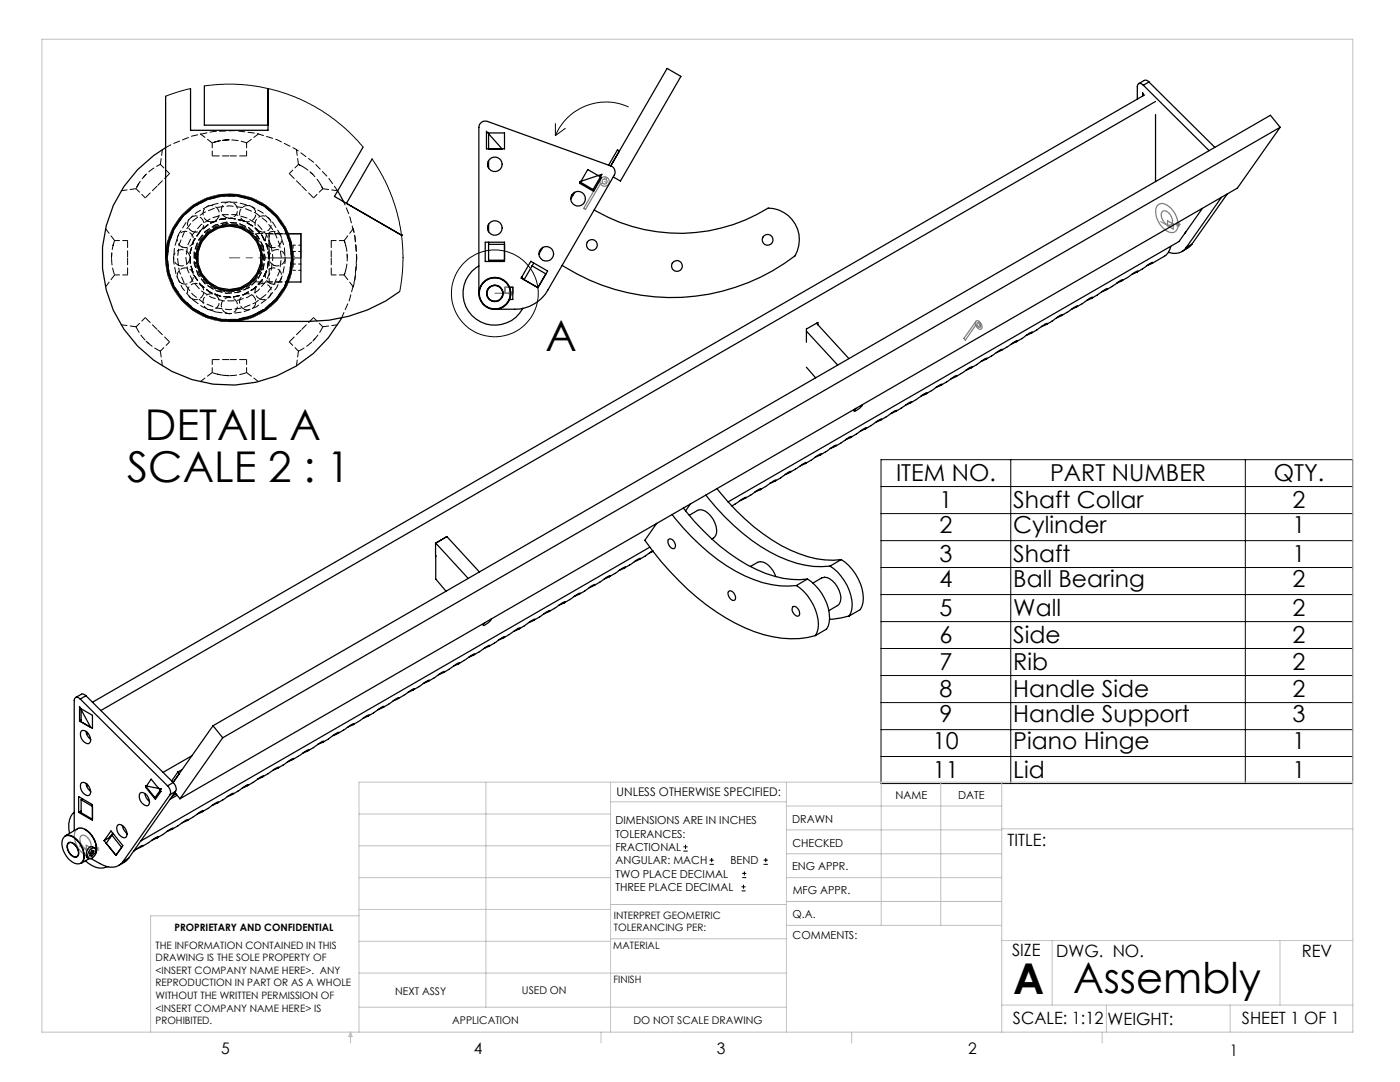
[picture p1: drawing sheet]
<svg xmlns="http://www.w3.org/2000/svg" width="279mm" height="216mm" viewBox="0 0 279 216" stroke-linecap="round" stroke-linejoin="round" font-family="sans-serif">
<g fill="none" stroke="#000" stroke-width=".2">
<path d="M38 17.7l-2.1 .5-2.8 1M40.8 17.1l3.9-.3 5.4 .2 4.2 .9 4.4 1.4 4 1.9 3.2 2 3.6 3 3 3.2M74.3 31.7l1.5 2.5 1.7 3.3 1.3 3.6 .9 3.3 .5 3.2 .2 3.2-.1 3.4-.5 4M110.8 24.7v2.4M112.8 25.6l-2 1.5M125.4 21.3a10.9 10.9 0 0 0-14.6 5.8M175.8 91.7h94.1v64.7h-94.1zM175.8 97.1h94.1M201.7 91.7v64.7M248.5 91.7v64.7M175.8 102.5h94.1M175.8 107.9h94.1"/>
<path d="M175.8 113.2h94.1M175.8 118.6h94.1M175.8 124h94.1M175.8 129.4h94.1M175.8 134.8h94.1M175.8 140.2h94.1M175.8 145.6h94.1M175.8 151h94.1M136.4 169.8h.8M136.4 169h.8M136.8 168.6v.8M141.6 172.5h.9"/>
<path d="M141.6 171.6h.9M142 171.2v.8M148 177.8h.8M148 177h.8M148.1 175.1h.8M148.1 174.3h.8M148.4 176.5v.8M148.6 173.9v.8M152.4 172.5h.8M152.4 171.6h.8M152.8 171.2v.8"/>
<circle cx="98.8" cy="58.5" r="8.7"/>
</g>
<g fill="none" stroke="#808080" stroke-width=".2">
<path d="M58 51.4h.9M58.1 51.1l.7 .7M58.5 50.9v1.1M58.8 51.1l-.7 .7M101.4 58.5h1M101.6 58.2l.7 .7M101.9 58v1.1M102.3 58.2l-.7 .7M234.6 44.8h1M234.8 44.4l.7 .8M235.1 44.3v1M235.5 44.4l-.7 .8"/>
<path d="M18.8 169.4h1M18.9 169.1l.8 .7M19.3 168.9v1M19.7 169.1l-.8 .7"/>
</g>
<g fill="none" stroke="#808080" stroke-width=".25">
<path d="M119.8 35.8l-3.3 5.8 .3 .2 3-5.1M53.7 46.6h6.3v4.8h-6.3zM100.8 57.3h1.5v1.2h-1.5zM231 41a1.81 1.81 0 0 1 2.6 .5 4.4 4.4 0 0 1 1.3 4.3 1.49 1.49 0 0 1-2.5 0 4.3 4.3 0 0 1-1.5-4.6zM231.9 42.3a1.22 1.22 0 0 1 1.8 .8l.2 .5a.8 .8 0 0 1 0 1 .8 .8 0 0 1-1 .2 2.25 2.25 0 0 1-1-2.5zM233 44.1l1.1 .6v1l-1.1-.7zM194.8 64.1l-2.4 3.4 .3 .4 2-3M194.8 64.1a1.1 1.1 0 0 1 1.2 1.4 .75 .75 0 0 1-.9 .1 .75 .75 0 0 1-.4-.8v-.4zM195 64.5a.48 .48 0 0 1 .6 .2 .48 .48 0 0 1-.1 .6l-.4-.3zM15.2 165.5a1.87 1.87 0 0 1 2.6 .6 4 4 0 0 1 1.1 4.5 1.7 1.7 0 0 1-2.5-.4 4.3 4.3 0 0 1-1.3-4.4zM16.1 166.9a1.06 1.06 0 0 1 1.7 .6l.3 .8a.81 .81 0 0 1-.3 1.2 .81 .81 0 0 1-1.1-.4l-.6-1-.2-.5zM17.2 168.7l1.1 .6v1l-1.1-.7z"/>
<circle cx="120.7" cy="36.2" r=".5"/>
<circle cx="120.7" cy="36.2" r=".94"/>
<circle cx="45.8" cy="51.5" r="6.3"/>
<circle cx="45.8" cy="51.5" r="12.7"/>
<circle cx="98.7" cy="58.5" r="3.2"/>
<circle cx="98.7" cy="58.5" r="1.58"/>
</g>
<path d="M53.7 51.4h-7.9" fill="none" stroke="#808080" stroke-width=".2" stroke-dasharray="15.2 1.3 1.3 1.3" stroke-dashoffset="13.2"/>
<g fill="none" stroke="#c0c0c0" stroke-width=".2">
<path d="M8.4 7.8h261.6v198.2h-261.6zM97 156.1v44.9M121.8 156.1v49.9M121.8 160h35.2M157 156.1v49.9M175.9 156.1v28.5M187.7 156.1v28.5M199.9 156.1v49.9M270 156.1h-198.4v49.9M71.6 175.1h50.2M71.6 168.8h50.2M71.6 162.4h50.2"/>
<path d="M157 170.4h42.9M157 165.6h42.9M157 160.8h42.9M157 175.1h42.9M157 179.9h42.9M199.9 165.4h70.1M71.6 194.2h85.4M71.6 187.8h50.2M71.6 181.5h50.2M71.6 182.7h-41.5v23.3M121.8 187.3h35.2M121.8 180.5h35.2"/>
<path d="M157 184.6h42.9M199.9 187.7h70.1M210 187.7v12.9M255.4 187.7v12.9M70 206v2.1M70 206l.3 .8h-.7zM71.6 201h85.4M119.9 206v2.1M170 206v2.1M199.9 200.6h70.1M220 206v2.1M220.8 200.6v5.4"/>
<path d="M245.5 200.6v5.4"/>
</g>
<path d="M120.3 36.5l-.4 .2M120.7 36.2l.4 .3M120.7 35.7l.1-.4M120.9 35.8l.2-.4M100.8 58.5h-2M233 45l-1.4-.8M195.1 64.9l-.3 .1M195.3 64.8l.3 .4M195.4 64.4v-.3M195.5 64.6l.2-.2M17.2 169.6l-1.4-.8" fill="none" stroke="#808080" stroke-width=".2" stroke-dasharray="15.2 1.3 1.3 1.3"/>
<g fill="none" stroke="#000" stroke-width=".25">
<path d="M33.1 19.2v32.2M38 17.7v8.3h15.5v-8.3M40.8 17.1v7.9h12.7M228.2 17a.62 .62 0 0 0-.7-.4 .62 .62 0 0 0-.5 .7v2.5M228.2 17l13.1 13.1M228.3 19l-.3-.5v.7M228.4 19l-209.9 121.1M229.3 16.4l-.6-.4-1.4 .7M229.3 16.4l-1.1 .6M229.3 16.4l13.1 13M33.1 29.5a25.4 25.4 0 0 0-5 40.2 25.4 25.4 0 0 0 40.1-6.2M67.4 38.1l1.2 2.2"/>
<path d="M72.5 29.4l-5.8 9.8 13.4 7.7M74.3 31.7l-5.2 8.9M97.3 33.2h.2M97.5 29.7v-3.2h3.2v3.2h-3.6v-3.5l3.1 3.5M97.5 32v1.5M114.2 38.8l.2 .1M114.7 38.4l-.8 1.3M115.7 36.3l4.4-1.5-1.7 3zM117.3 33.8l2.8 1.6-1.6 2.8-2.8-1.6zM121.5 32.9l1.7-3 .4 .2-1.7 3 11.2-19.4 2.8 1.5-12.1 20.9-1.4-.8M230.6 20.2l-210.5 121.6M230.6 22.9v13.3"/>
<path d="M243.8 39.4l-7.1 10M244.9 38.7l-7.1 10.1M255.5 25.4l-211.1 121.8M255.5 25.4l-8.6 12.1-211 121.9M255.5 25.4l-2-2.4-211 121.8M57.5 46.6h2.5v9.7h-2.5M79.8 58.2a29.8 29.8 0 0 1-18.1 5.9h-15.9M80.1 46.9h.1M95.6 58.5v-33.1a1.28 1.28 0 0 1 1.7-1.2l24.6 8.9a1.3 1.3 0 0 1 .7 1.9l-13.3 22.9a7.6 7.6 0 0 1-6.6 3.8h-4M95.6 53.1a6.3 6.3 0 0 0-1.3 10 6.3 6.3 0 0 0 10.1-1.6M96.8 48.3h3.9v3.9h-3.9zM97.5 48.8h3.2"/>
<path d="M97.5 48.3v3.6h3.2M97.5 44.7v1.5M101.7 57.3h.6v2.5h-.6M104.1 55.2l.4 .5M105.9 52.1l3.4 2-1.9 3.3-3.4-1.9zM106.2 53.1l2.7 1.5-1.5 2.8M106.2 53.1l-1.6 2.7 2.8 1.6M106.5 52.5l-.3 .6M108.3 49.4l-.7 1.3M118.6 41.9a33.7 33.7 0 0 0 34.7-.4 6.3 6.3 0 0 1 5.4 9.5 40.5 40.5 0 0 1-46.5 2M217.9 59.5l-1 .5M217.9 59.5l.2-.2-.5 .2-2.8 1.7"/>
<path d="M220.9 57.8l-1 .4M220.9 57.8l.2-.2-.5 .1-2.7 1.8M223.9 56l-1 .5M223.9 56l.2-.1a1.54 1.54 0 0 0-1.4 .7l-1.8 1.2M226.9 54.3l-1 .5M226.9 54.3l.2-.1a1.4 1.4 0 0 0-1.1 .5l-2.1 1.3M229.9 52.6l-1 .4M229.9 52.6l.2-.2-.5 .1-2.7 1.8M233.6 49.2a2.76 2.76 0 0 1-1.2 1.9l-2.5 1.5M236.7 46.2l-1.4 2-90 52M236.7 49.4a2.87 2.87 0 0 1-3.5 .9M237.8 48.8l-.3 .4-1.6 1"/>
<path d="M237.8 48.8l-1.1 .6M240 41.6l-3.6 5M160.9 73.3l1.9 2.1M160.9 66.1l6.3 6.7M162.9 64.5l6.5 7M163.2 64.8v-.5l-2.3 1.4v2.6M184.8 78.6l-1 .5M184.8 78.6l.2-.1a1.4 1.4 0 0 0-1.2 .5l-2 1.4M187.8 76.9l-1 .4M187.8 76.9l.2-.2a1.4 1.4 0 0 0-1.2 .6l-2 1.3M190.8 75.1l-1 .5M190.8 75.1l.2-.2-.5 .2-2.7 1.8"/>
<path d="M193.8 73.4l-1 .5M193.8 73.4l.2-.2-.5 .2-2.7 1.7M196.8 71.6l-1 .5M196.8 71.6l.2-.1a1.14 1.14 0 0 0-1.1 .6l-2.1 1.3M199.8 69.9l-1 .5M199.8 69.9l.2-.1a1.32 1.32 0 0 0-1.1 .5l-2.1 1.3M202.8 68.2l-1 .5M202.8 68.2l.2-.1a1.59 1.59 0 0 0-1.3 .7l-1.9 1.1M205.8 66.5l-1 .4M205.8 66.5l.2-.2-.5 .1-2.7 1.8M208.8 64.7l-1 .5M208.8 64.7l.2-.2-.5 .2-2.7 1.8"/>
<path d="M211.8 63l-.9 .4M211.8 63l.3-.2a1.32 1.32 0 0 0-1.2 .6l-2.1 1.3M214.8 61.2l-.9 .5M214.8 61.2l.3-.1a1.4 1.4 0 0 0-1.2 .6l-2.1 1.3M140.9 98.8a39.8 39.8 0 0 0 16.3 13 17.9 17.9 0 0 0 8.5 1.2M143.1 97.5a43 43 0 0 0 14.6 12.2 18 18 0 0 0 10.2 2M148.7 99.4l-1 .5M148.7 99.4l.2-.1a1.4 1.4 0 0 0-1.2 .6l-1.7 1.1M151.7 97.7l-1 .5M151.7 97.7l.2-.2-.5 .2-2.7 1.7M154.7 96l-1 .4M154.7 96l.2-.2-.5 .2-2.7 1.7"/>
<path d="M157.7 94.2l-1 .5M157.7 94.2l.2-.1a1.32 1.32 0 0 0-1.1 .6l-2.1 1.3M160.7 92.5l-1 .5M160.7 92.5l.2-.1a1.4 1.4 0 0 0-1.1 .5l-2.1 1.3M163.7 90.8l-1 .4M163.7 90.8l.2-.2-3.2 1.9M166.7 89l-1 .5M166.7 89l.2-.2-.5 .2-2.7 1.8M169.7 87.3l-1 .5M169.7 87.3l.2-.2-.5 .2-2.7 1.7M172.1 80.8a2.95 2.95 0 0 1-1.6 1.3v-.3l.3-.3M172.8 85.5l-1.1 .5"/>
<path d="M172.8 85.5l.1-.1a1.4 1.4 0 0 0-1.1 .6l-2.1 1.3M175.8 83.8l-1.1 .5M175.8 83.8l.1-.1a1.4 1.4 0 0 0-1.1 .5l-2 1.3M178.8 82.1l-1 .4M178.8 82.1l.2-.2-.6 .2-2.6 1.7M181.8 80.4l-1 .4M181.8 80.4l.2-.2-.5 .1-2.7 1.8M86.9 110.8l.1 4.7 2 2.5M89.2 107.1l-2.2 1.3 6.4 7M89.2 107.1l6.5 7M89.2 107.1l-2.3 1.3 .1 2.6M115.6 118.6l-1 .4"/>
<path d="M115.6 118.6l.2-.2-.5 .1-2.7 1.8M118.6 116.8l-1 .5M118.6 116.8l.2-.1a1.4 1.4 0 0 0-1.1 .5l-2.1 1.4M121.6 115.1l-1 .4M121.6 115.1l.2-.2a1.4 1.4 0 0 0-1.2 .6l-2 1.3M124.6 113.3l-1 .5M124.6 113.3l.2-.2-3.2 2M127.6 111.6l-1 .5M127.6 111.6l.2-.2-.5 .2-2.7 1.7M129.7 109.2l-101.6 58.6M130.3 109.9l-2.7 1.7M130.4 110l-.8 .3"/>
<path d="M131.1 104.4l-2.4 3.4a51.4 51.4 0 0 0 20 17.5 20.5 20.5 0 0 0 14 1.5M133.4 107.7a1.03 1.03 0 0 1 1.4 1v.3l-.3 .5a1.35 1.35 0 0 1-1.1-1.8zM134.1 102.7a39.8 39.8 0 0 0 16.4 13 18.1 18.1 0 0 0 8.4 1.1M136.4 101.4a39.8 39.8 0 0 0 16.4 13 17.3 17.3 0 0 0 8.3 1.1M137.5 102.8l1.7-1a2.3 2.3 0 0 1 2.7 1.2 4 4 0 0 1 .9 3.8l-.2 .4-.5 .4M137.8 100.5l-1 1.5M145.4 118a1.03 1.03 0 0 1 1.4 1.1l-.1 .6-.2 .1a1.34 1.34 0 0 1-1.1-1.8zM149.8 113l1.4-.8a2.22 2.22 0 0 1 2.6 1.1l.5 .6 .5 1.2M158.9 116.8a9.6 9.6 0 0 1 4.4 8.6l-.6 1.4M161.1 115.5a9.6 9.6 0 0 1 4.4 8.6l-.2 .8-.3 .6-2.3 1.3M161.1 115.5l-2.2 1.3M162.2 116.3l1.8-1a2.25 2.25 0 0 1 2.7 1.1 4.2 4.2 0 0 1 .9 3.8l-.2 .4-2 1.2"/>
<path d="M165.7 113a9.6 9.6 0 0 1 4.3 8.6l-.5 1.3M167.9 111.7a9.6 9.6 0 0 1 4.3 8.6l-.5 1.3-2.2 1.3M167.9 111.7l-2.2 1.3M16 139.5a.62 .62 0 0 0-.7-.4 .62 .62 0 0 0-.5 .7v25.9M16 139.5l17.4 17.3M17.1 138.8l-.8-.3-1.2 .7M17.1 138.8l-1.1 .7M17.1 138.8l17.5 17.3M79.5 139.4l-1 .4M79.5 139.4l.2-.2a1.4 1.4 0 0 0-1.2 .6l-2 1.3M82.5 137.7l-1 .4M82.5 137.7l.2-.2a1.59 1.59 0 0 0-1.3 .7l-1.9 1.2"/>
<path d="M85.5 135.9l-1 .5M85.5 135.9l.2-.2-3.2 2M88.5 134.2l-1 .5M88.5 134.2l.2-.2-.5 .2-2.7 1.7M91.5 132.5l-1 .4M91.5 132.5l.2-.2a1.11 1.11 0 0 0-1.1 .6l-2.1 1.3M94.5 130.7l-1 .5M94.5 130.7l.2-.1a1.4 1.4 0 0 0-1.1 .5l-2.1 1.4M97.5 129l-1 .4M97.5 129l.2-.2a1.4 1.4 0 0 0-1.1 .6l-2.1 1.3M98.1 123.5a2.63 2.63 0 0 1-1.7 1.3l.4-.6M100.5 127.2l-1 .5"/>
<path d="M100.5 127.2l.2-.2-.5 .2-2.7 1.8M103.5 125.5l-.9 .5M103.5 125.5l.3-.2-.6 .2-2.7 1.7M106.5 123.8l-.9 .4M106.5 123.8l.3-.2a1.4 1.4 0 0 0-1.2 .6l-2.1 1.3M109.6 122l-1.1 .5M109.6 122l.1-.1a1.4 1.4 0 0 0-1.1 .5l-2.1 1.4M112.6 120.3l-1.1 .5M112.6 120.3l.1-.2-.4 .2-2.7 1.7M158.2 121.1l.2-.1a1.23 1.23 0 0 1 .9 1.9 1.35 1.35 0 0 1-1.1-1.8zM169.5 122.9l-1.6 .4-2.3 .3M15.7 159l2.8 1.5v3.2l-2.8-1.6z"/>
<path d="M15.9 141l2.2 4.1-2.2-1.2zM16.2 141.4l2.3 1.3v2.6l-2.3-1.3zM16.2 143.7l-.3 .2M16.2 159.6v2.6l2.3 1.3M16.2 159.6l2.3 1.3M16.3 145.8a1.47 1.47 0 0 1 1.7 1.4 .86 .86 0 0 1-.4 1.2 1.83 1.83 0 0 1-1.3-2.6zM16.3 156.2a1.47 1.47 0 0 1 1.7 1.4 .81 .81 0 0 1-.4 1.2 1.78 1.78 0 0 1-1.3-2.6zM16.5 159.4l-.3 .2M17.2 145.9a2.24 2.24 0 0 0 .9 1.7M17.2 156.3a2.11 2.11 0 0 0 .9 1.6M17.3 146.1v.4M17.3 156.4v.5"/>
<path d="M28 158.2a1.63 1.63 0 0 1 1.8 1.9l-.2 .6a1.62 1.62 0 0 1-1.8-1.8zM28.9 158.3a2.24 2.24 0 0 0 .9 1.6M29 156.8l3.2 .6-1.3 1.8zM30.2 155.5l1.9 2.4-1.1 1.6-1.9-2.4zM33.4 156.8a1.71 1.71 0 0 1 .5 1.8M33.9 158.6l-9.3 13.3M34.6 156.1a1.63 1.63 0 0 1 .4 1.8M34.6 156.1l-1.2 .7M34.9 158.1l1 1.3M35 157.9l-1.1 .7M35 157.9l-9.3 13.3M35.1 158.4l-.7 .5"/>
<path d="M35.3 158.7l-1.4 .8M35.5 154.1l-1.2 1.7M36.3 153.6l-.8 .5M38.3 150.8l-5.8 3.3M42.5 144.8l-8 11.3 1.3-1.7-.3-.3M42.5 144.8l1.9 2.4M44.4 147.2l-8.5 12.2M46.4 158.5l-1 .5M46.4 158.5l.2-.2-.5 .2-2.7 1.7M49.4 156.8l-1 .4M49.4 156.8l.2-.2-.5 .1-2.7 1.8M52.4 155l-1 .5"/>
<path d="M52.4 155l.2-.1a1.14 1.14 0 0 0-1.1 .5l-2.1 1.4M55.4 153.3l-1 .4M55.4 153.3l.2-.2a1.4 1.4 0 0 0-1.1 .6l-2.1 1.3M58.4 151.6l-1 .4M58.4 151.6l.2-.2a2.9 2.9 0 0 0-1.7 1l-1.5 .9M61.4 149.8l-1 .5M61.4 149.8l.2-.2-.5 .2-2.7 1.8M64.5 148.1l-1.1 .5M64.5 148.1l.1-.2-.5 .2-2.7 1.7M67.5 146.3l-1.1 .5M67.5 146.3l.1-.1a1.4 1.4 0 0 0-1.1 .6l-2 1.3M70.4 144.6l-.9 .5"/>
<path d="M70.4 144.6l.3-.1a1.32 1.32 0 0 0-1.2 .5l-2 1.3M73.4 142.9l-.9 .4M73.4 142.9l.3-.2-.5 .1-2.8 1.8M76.5 141.1l-1 .5M76.5 141.1l.2-.2-.5 .2-2.8 1.8M12.9 166.9a1.86 1.86 0 0 1 2.4 .7 4.1 4.1 0 0 1 1.2 4.3 1.41 1.41 0 0 1-2.2 0 4.2 4.2 0 0 1-1.7-4.6zM13.5 168.3a.87 .87 0 0 1 1.3 .1 1.91 1.91 0 0 1 .7 2.5 1.57 1.57 0 0 1-2-1.3l-.1-.5zM13.6 168.3l.2-.2a1.98 1.98 0 0 1 1.7 2.6 .87 .87 0 0 1-1.4-.2 2.1 2.1 0 0 1-.5-2.2zM13.8 168.1v.1M14.8 162.1a4.1 4.1 0 0 0-.9 4.2M15.4 170.9h-.1M16.2 161.8l-.5 .3"/>
<path d="M17 165.5a4.9 4.9 0 0 1 2.3 3.9M17 171.8a3.9 3.9 0 0 0 4.4 1.1M18 170.6h.1M18 169.5l.7-.3h.2a1.38 1.38 0 0 1-1.2 2.1 .95 .95 0 0 1 0-1.4zM18.1 170.6l.2 .2M18.2 171.3a7.8 7.8 0 0 0 4.4 1.7 2.68 2.68 0 0 0 2-1.1M18.5 169.8v.3M18.5 170.1l-.4 .5M18.5 170.1l.2 .2M18.7 170.3v-.5h-.4l-.3 .5v.4l.3 .1M18.7 170.3l-.4 .5M18.9 169.2a1 1 0 0 0-1.1-.2 1 1 0 0 0-.5 1.1l-.1 .7 .2 .3"/>
<path d="M19.3 169.4a4.5 4.5 0 0 0-3.1-4.2h-.5l-2.7 1.6a1.92 1.92 0 0 1 2.4 .8 4.2 4.2 0 0 1 1.2 4.3l-.4 .4 1.6-1-.4-.2M19.3 169.4l-.3 1M21.4 172.9h.1M21.9 167.1l-1.1 .6M21.9 167.1l.1 .1M22 166.9v.1M22.2 165.8l2.3 2.9-1.4 2-2.3-3zM22.3 166.7l2 2.4M22.3 166.7l-1.1 1.6M22.5 166.2l-.6 .9M22.7 166.4l-.4 .3M23.5 164.6a1.63 1.63 0 0 1 1.9 1.8l-.3 .7a1.66 1.66 0 0 1-1.8-1.9z"/>
<path d="M24.4 164.7a2.49 2.49 0 0 0 1 1.6M25.7 171.2l-.9 .8-1.1 .7M25.7 171.2l-1.1 .7M28.3 168.9l-1 .5M28.3 168.9l.2-.1a1.59 1.59 0 0 0-1.3 .7l-.6 .4M31.4 167.2l-1.1 .4M31.4 167.2l.1-.2a1.4 1.4 0 0 0-1.1 .6l-2.1 1.3M34.4 165.5l-1.1 .4M34.4 165.5l.1-.3-.5 .2-2.6 1.8M37.4 163.7l-1 .5M37.4 163.7l.2-.2-.6 .2-2.6 1.8M40.4 162l-1 .4"/>
<path d="M40.4 162l.2-.2a1.4 1.4 0 0 0-1.2 .6l-2 1.3M43.4 160.2l-1 .5M43.4 160.2l.2-.1a1.4 1.4 0 0 0-1.2 .6l-2 1.3"/>
<circle cx="98.8" cy="32.8" r="1.45"/>
<circle cx="115.4" cy="39.7" r="1.46"/>
<circle cx="45.8" cy="51.5" r="6.6"/>
<circle cx="45.8" cy="51.4" r="12.4"/>
<circle cx="45.8" cy="51.5" r="6.4"/>
<circle cx="45.8" cy="51.5" r="12.7"/>
<circle cx="98.7" cy="58.5" r="3.2"/>
<circle cx="98.7" cy="58.5" r="3.1"/>
<circle cx="98.7" cy="58.5" r="1.58"/>
<circle cx="98.8" cy="58.5" r="1.65"/>
<circle cx="98.8" cy="45.5" r="1.45"/>
<circle cx="109" cy="50.7" r="1.46"/>
<circle cx="118.1" cy="48.9" r="1.08"/>
<circle cx="135.1" cy="53.1" r="1.08"/>
<circle cx="153.2" cy="47.9" r="1.08"/>
</g>
<g fill="none" stroke="#000" stroke-width=".2" stroke-dasharray="1.3 .6" stroke-dashoffset=".1">
<path d="M24.2 38.1l3-.4M32 32.8l.4-3M40 26.7l2.4 1.8M45.8 27.9l-1.8 .2-1.6 .4a9.7 9.7 0 0 1 6.8 0M49.2 28.5l2.4-1.8M59.2 29.8l.4 3M64.4 37.7l3 .4M67.4 38.1a25.4 25.4 0 0 0-34.3-8.7M21.1 57.2l1.8-2.3M22.9 48l-1.8-2.4M52.3 53.7a6.9 6.9 0 0 0-7.1-9.1 6.9 6.9 0 0 0-5.4 10.1 6.9 6.9 0 0 0 11.4 .9l1.1-1.9M54.1 49a8.7 8.7 0 0 1-9.6 11 8.7 8.7 0 0 1-6-13.3 8.7 8.7 0 0 1 14.6 0l1 2.3"/>
<path d="M68.7 54.9l1.8 2.3M70.5 45.6l-1.8 2.4M27.2 65.2l-3-.4M32.4 73l-.4-2.9M42.4 74.3l-2.4 1.9M51.6 76.2l-2.4-1.9M59.6 70.1l-.4 2.9M67.4 64.8l-3 .4M68.2 63.4l1.5-3.5 1.1-4.2 .4-4.3"/>
</g>
<path d="M52.1 49.3a6.7 6.7 0 0 1-6.9 8.8 6.7 6.7 0 0 1-5.3-9.8 6.7 6.7 0 0 1 11.1-1l1.1 2M53.3 49.1a7.9 7.9 0 0 1-8.5 10.2 7.9 7.9 0 0 1-5.7-12 7.9 7.9 0 0 1 13.2-.3l1 2.1M53.3 49.1a7.9 7.9 0 0 1-8.5 10.2 7.9 7.9 0 0 1-5.8-12 7.9 7.9 0 0 1 13.3-.3l1 2.1M57.9 48.5a12.4 12.4 0 0 1-14.6 15.1 12.4 12.4 0 0 1-7.5-19.6 12.4 12.4 0 0 1 21 1.6l1.1 2.9" fill="none" stroke="#000" stroke-width=".2" stroke-dasharray="1.3 .6" stroke-dashoffset=".7"/>
<path d="M52 53.6a6.6 6.6 0 0 0-6.8-8.8 6.6 6.6 0 0 0-5.2 9.8 6.6 6.6 0 0 0 11 .9l1-1.9M32 70.1a9.7 9.7 0 0 1-4.8-4.9M64.4 65.2a9.7 9.7 0 0 1-4.8 4.9" fill="none" stroke="#000" stroke-width=".2" stroke-dasharray="1.3 .6"/>
<path d="M50 56.3h7.6M53.7 56.3v-9.7M53.7 56.3h3.8M55.8 48.7a10.4 10.4 0 0 1-11.8 12.9 10.4 10.4 0 0 1-6.7-16.1 10.4 10.4 0 0 1 17.5 .7l1 2.5M57.5 46.6h-3.8M57.6 46.6h-7.7M58.5 52.7v1.2M58.5 48.9v1.3M71.2 51.4l-.4-4.3-1.1-4.1-1.1-2.8" fill="none" stroke="#000" stroke-width=".2" stroke-dasharray="1.3 .6" stroke-dashoffset=".6"/>
<path d="M58.5 52.7h1.6M58.5 50.2h1.6M58.5 53.9h1.6M58.5 48.9h1.6" fill="none" stroke="#000" stroke-width=".2" stroke-dasharray="1.3 .6" stroke-dashoffset=".8"/>
<g fill="none" stroke="#000" stroke-width=".2" stroke-dasharray="1.3 .6" stroke-dashoffset=".3">
<path d="M27.2 37.7l1.8 1.8M33.8 34.6l-1.8-1.8M42.4 28.5v2.6M49.2 31.1v-2.6M59.6 32.8l-1.9 1.8M62.6 39.5l1.8-1.8M22.2 51.4l.2-1.8 .5-1.6-.3 1M22.9 54.9h2.6M25.5 48h-2.6M35.6 52.9a1.64 1.64 0 0 0 2.3-1.5 1.64 1.64 0 0 0-2.3-1.5 1.64 1.64 0 0 0-.5 2.7l.5 .3M36.4 49.3a1.64 1.64 0 0 0 2.2-1.5 1.64 1.64 0 0 0-2.2-1.5 1.64 1.64 0 0 0-.6 2.6l.6 .4M36.4 56.6a1.64 1.64 0 0 0 2.2-1.5 1.64 1.64 0 0 0-2.2-1.5 1.64 1.64 0 0 0-.6 2.6l.6 .4"/>
<path d="M38.4 46.2a1.64 1.64 0 0 0 2.3-1.5 1.64 1.64 0 0 0-2.3-1.5 1.64 1.64 0 0 0-.5 2.7l.5 .3M38.4 59.7a1.64 1.64 0 0 0 2.3-1.5 1.64 1.64 0 0 0-2.3-1.5 1.64 1.64 0 0 0-.5 2.6l.5 .4M41.5 44.1a1.64 1.64 0 0 0 2.3-1.5 1.64 1.64 0 0 0-2.3-1.5 1.64 1.64 0 0 0-.5 2.7l.5 .3M45.2 43.4a1.64 1.64 0 0 0 2.2-1.5 1.64 1.64 0 0 0-2.2-1.5 1.64 1.64 0 0 0-.6 2.7l.6 .3M48.8 44.1a1.64 1.64 0 0 0 2.3-1.5 1.64 1.64 0 0 0-2.3-1.5 1.64 1.64 0 0 0-.5 2.7l.5 .3M51.9 59.7a1.64 1.64 0 0 0 2.3-1.5 1.64 1.64 0 0 0-2.3-1.5 1.64 1.64 0 0 0-.5 2.6l.5 .4M51.9 46.2a1.64 1.64 0 0 0 2.3-1.5 1.64 1.64 0 0 0-2.3-1.5 1.64 1.64 0 0 0-.5 2.7l.5 .3M52.5 49.1a7.1 7.1 0 0 1-7.3 9.4 7.1 7.1 0 0 1-5.7-10.5 7.1 7.1 0 0 1 11.9-.9l1.1 2M54 56.6a1.64 1.64 0 0 0 2.2-1.5 1.64 1.64 0 0 0-2.2-1.5 1.64 1.64 0 0 0-.6 2.6l.6 .4M54 49.3a1.64 1.64 0 0 0 2.2-1.5 1.64 1.64 0 0 0-2.2-1.5 1.64 1.64 0 0 0-.6 2.6l.6 .4M54.7 52.9a1.64 1.64 0 0 0 2.2-1.5 1.64 1.64 0 0 0-2.2-1.5 1.64 1.64 0 0 0-.6 2.7l.6 .3M58.5 50.2v2.5"/>
<path d="M66.1 54.9h2.6M68.7 48h-2.6M29 63.4l-1.8 1.8M32 70.1l1.8-1.9M41.5 61.7a1.64 1.64 0 0 0 2.3-1.5 1.64 1.64 0 0 0-2.3-1.5 1.64 1.64 0 0 0-.5 2.7l.5 .3M42.4 71.8v2.5M45.2 62.5a1.64 1.64 0 0 0 2.2-1.5 1.64 1.64 0 0 0-2.2-1.6 1.64 1.64 0 0 0-.6 2.7l.6 .4M48.8 61.7a1.64 1.64 0 0 0 2.3-1.5 1.64 1.64 0 0 0-2.3-1.5 1.64 1.64 0 0 0-.5 2.7l.5 .3M49.2 74.3v-2.5M57.7 68.2l1.9 1.9M64.4 65.2l-1.8-1.8"/>
</g>
<path d="M27.6 36.7l-.4 1a9.7 9.7 0 0 1 4.8-4.9M22.3 50.6l-.1 .8M43.4 74.7l2.4 .3" fill="none" stroke="#000" stroke-width=".2" stroke-dasharray="1.3 .6" stroke-dashoffset=".4"/>
<path d="M22.9 54.9l-.5-1.7-.2-1.8M45.8 75l-1.8-.2-1.6-.5M49.2 74.3l-1.6 .5-1.8 .2" fill="none" stroke="#000" stroke-width=".2" stroke-dasharray="1.3 .6" stroke-dashoffset="-.2"/>
<path d="M29.1 34.8l-.6 .8M62.4 34.8l-.7-.7M69.3 51.4v-1M70.5 57.2a25.4 25.4 0 0 0 0-11.6M29.1 68.1l.8 .6M62.4 68.1l.7-.8" fill="none" stroke="#000" stroke-width=".2" stroke-dasharray="1.3 .6" stroke-dashoffset=".5"/>
<g fill="none" stroke="#000" stroke-width=".2" stroke-dasharray="1.3 .6" stroke-dashoffset="-.1">
<path d="M29 39.5l2.4-2.4M31.4 37.1l2.4-2.5M42.4 31.1h3.4M45.8 31.1h3.4M57.7 34.6l2.5 2.5M60.2 37.1l2.4 2.4M60.5 33.3l-.9-.5a9.7 9.7 0 0 1 4.8 4.9l-.5-1M25.5 51.4v-3.4M25.5 54.9v-3.5M57.8 48.5a12.4 12.4 0 0 1-14.5 15.1 12.4 12.4 0 0 1-7.4-19.6 12.4 12.4 0 0 1 20.8 1.7l1.1 2.8M66.1 51.4v3.5M66.1 48v3.4"/>
<path d="M69 49l-.3-1a9.7 9.7 0 0 1 0 6.9l.3-1M31.4 65.8l-2.4-2.4M33.8 68.2l-2.4-2.4M43 62.2a11.2 11.2 0 0 0 13.8-12.9 11.2 11.2 0 0 0-17.6-6.9 11.2 11.2 0 0 0 1.2 18.8l2.6 1M45.8 71.8h-3.4M49.2 71.8h-3.4M60.2 65.8l-2.5 2.4M62.6 63.4l-2.4 2.4"/>
</g>
<g font-size="8.5">
<text x="108.9" y="70">A</text>
<text x="28.9" y="87.9">DETAIL A</text>
<text x="25.4" y="96.1">SCALE 2 : 1</text>
<text x="202.2" y="198.3">A</text>
<text x="214.1" y="198.1">Assembly</text>
</g>
<g font-size="4.7">
<text x="178.8" y="96.1">ITEM NO.</text>
<text x="187.5" y="101.5">1</text>
<text x="202.2" y="101.5">Shaft Collar</text>
<text x="209.6" y="96.1">PART NUMBER</text>
<text x="254.2" y="96.1">QTY.</text>
<text x="258" y="101.5">2</text>
<text x="187.5" y="106.4">2</text>
<text x="202.2" y="106.4">Cylinder</text>
<text x="258" y="106.4">1</text>
<text x="187.5" y="112.2">3</text>
<text x="202.2" y="112.2">Shaft</text>
<text x="258" y="112.2">1</text>
<text x="187.5" y="117.2">4</text>
<text x="202.2" y="117.2">Ball Bearing</text>
<text x="258" y="117.2">2</text>
<text x="187.5" y="123">5</text>
<text x="202.2" y="123">Wall</text>
<text x="258" y="123">2</text>
<text x="187.5" y="128.4">6</text>
<text x="202.2" y="128.4">Side</text>
<text x="258" y="128.4">2</text>
<text x="187.5" y="133.8">7</text>
<text x="202.2" y="133.8">Rib</text>
<text x="258" y="133.8">2</text>
<text x="187.5" y="139.2">8</text>
<text x="202.2" y="139.2">Handle Side</text>
<text x="258" y="139.2">2</text>
<text x="186.2" y="149.5">10</text>
<text x="187.5" y="144.1">9</text>
<text x="202.2" y="149.5">Piano Hinge</text>
<text x="202.2" y="144.1">Handle Support</text>
<text x="258" y="149.5">1</text>
<text x="258" y="144.1">3</text>
<text x="186.2" y="155.3">11</text>
<text x="202.2" y="155.3">Lid</text>
<text x="258" y="155.3">1</text>
</g>
<g font-size="3.4">
<text x="201.1" y="168.8">TITLE:</text>
<text x="202" y="190.8">SIZE</text>
<text x="210.8" y="190.9">DWG. NO.</text>
<text x="259.8" y="191">REV</text>
<text x="202.1" y="204.4">SCALE: 1:12</text>
<text x="221" y="204.5">WEIGHT:</text>
<text x="247.8" y="204.4">SHEET 1 OF 1</text>
</g>
<g font-size="3.2">
<text x="44.2" y="210.4">5</text>
<text x="94.6" y="210.3">4</text>
<text x="143.1" y="210.4">3</text>
<text x="193.2" y="210.3">2</text>
<text x="245.4" y="210.6">1</text>
</g>
<text font-size="2.4" x="123.1" y="158.9">UNLESS OTHERWISE SPECIFIED:</text>
<g font-size="2.2">
<text x="178.7" y="159.4">NAME</text>
<text x="191.2" y="159.4">DATE</text>
<text x="122.8" y="164.5">DIMENSIONS ARE IN INCHES</text>
<text x="122.8" y="167.1">TOLERANCES:</text>
<text x="158.1" y="164.2">DRAWN</text>
<text x="122.8" y="169.8">FRACTIONAL</text>
<text x="122.8" y="172.5">ANGULAR: MACH</text>
<text x="145.8" y="172.5">BEND</text>
<text x="158.1" y="173.7">ENG APPR.</text>
<text x="158.2" y="169.1">CHECKED</text>
<text x="122.8" y="175.1">TWO PLACE DECIMAL</text>
<text x="122.8" y="177.8">THREE PLACE DECIMAL</text>
<text x="158.2" y="178.4">MFG APPR.</text>
<text x="158.2" y="183.2">Q.A.</text>
<text x="158.2" y="187.4">COMMENTS:</text>
</g>
<g font-size="2.1">
<text x="78.8" y="198.5">NEXT ASSY</text>
<text x="104.2" y="198.4">USED ON</text>
<text x="90.2" y="204.3">APPLICATION</text>
<text x="126.4" y="204.3">DO NOT SCALE DRAWING</text>
</g>
<g font-size="2">
<text x="34.8" y="185.7">PROPRIETARY AND CONFIDENTIAL</text>
<text x="122.5" y="183.3">INTERPRET GEOMETRIC</text>
<text x="122.5" y="185.9">TOLERANCING PER:</text>
<text x="31.1" y="189.3">THE INFORMATION CONTAINED IN THIS</text>
<text x="31.1" y="191.8">DRAWING IS THE SOLE PROPERTY OF</text>
<text x="122.4" y="189.4">MATERIAL</text>
<text x="31.1" y="194.3">&lt;INSERT COMPANY NAME HERE&gt;. ANY</text>
<text x="31.1" y="196.8">REPRODUCTION IN PART OR AS A WHOLE</text>
<text x="122.4" y="196.2">FINISH</text>
<text x="31.1" y="199.4">WITHOUT THE WRITTEN PERMISSION OF</text>
<text x="31.1" y="201.9">&lt;INSERT COMPANY NAME HERE&gt; IS</text>
<text x="31.1" y="204.4">PROHIBITED.</text>
</g>
</svg>
